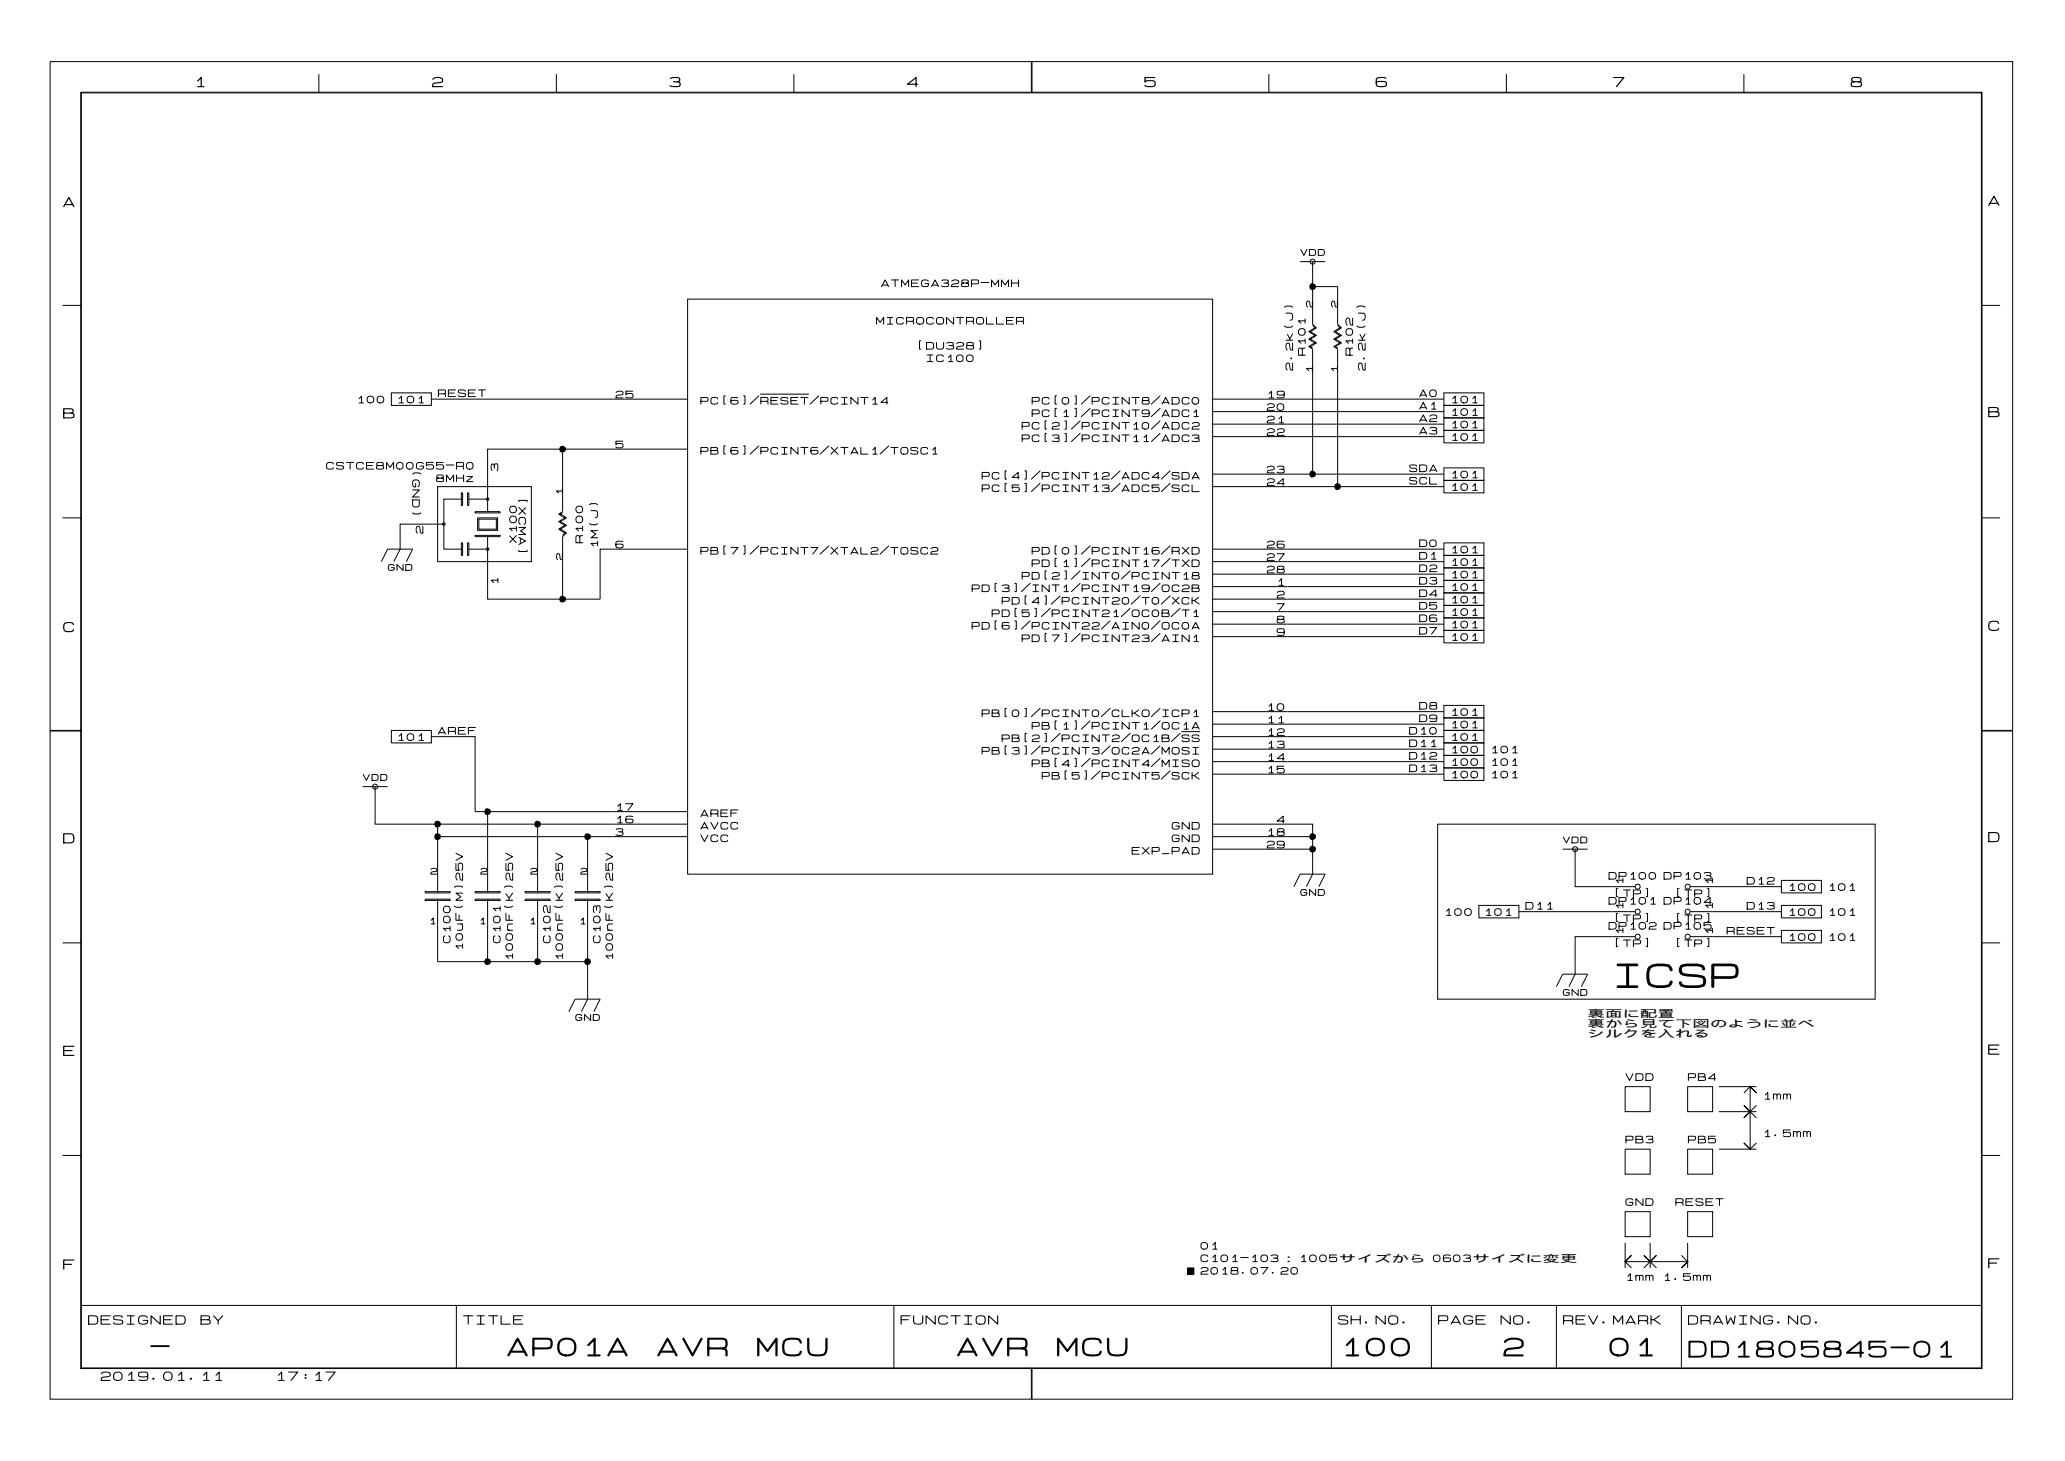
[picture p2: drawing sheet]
<svg xmlns="http://www.w3.org/2000/svg" width="297mm" height="210mm" viewBox="0 0 297 210" stroke-linecap="round" stroke-linejoin="round" font-family="sans-serif">
<g fill="none" stroke="#000" stroke-width=".14">
<path d="M7.2 8.9h282v192.1h-282zM11.6 13.3h273.2v183.3h-273.2zM11.7 13.3h273v183.2h-273zM45.8 10.6v2.7M79.9 10.6v2.7M114.1 10.6v2.7M148.2 8.9v4.4M148.3 8.9v4.4M182.3 10.6v2.7M216.4 10.6v2.7M250.6 10.6v2.7M186.8 37.6h3.6"/>
<path d="M188.6 37.6v1.8M188.6 39.4v3.6M9 43.9h2.7M56.2 56.4h5.8v1.8h-5.8zM62 57.3h.9M98.8 57.3h-35.9M98.8 43h75.4v82.6h-75.4zM109.2 56.6h7M174.2 57.3h32.4M174.2 59.1h32.4M188.6 49.1l.3 .2-.8 .5 .5 .4M188.6 48.9l.5 .4-.9 .5 .4 .2"/>
<path d="M188.6 47.3l-.5 .3 .8 .6-.8 .5 .5 .4M188.6 46.6l.5 .5-.9 .5 .9 .6-.9 .5 .4 .2M188.6 46.7l.3 .4-.3 .2M188.6 43v3.6M188.6 50.2v17.9M188.6 41.2h3.6v5.4l.5 .5-.9 .5 .9 .6-.9 .5 .9 .6-.9 .5 .4 .2M192.2 46.7l.3 .4-.9 .5 .9 .6-.9 .5 .9 .6-.9 .5 .6 .4v19.7M206.6 57.3h.8M206.6 59.1h.8M207.4 56.4h5.8v1.8h-5.8zM207.4 58.2h5.8v1.8h-5.8zM284.7 43.9h2.7"/>
<path d="M9 74.4h2.7M62.9 75.3h-5.4v3.6l-.9 1.8M62.9 75.3h.9M62.9 69.9h13.4v10.8h-13.4zM66.3 71.7h-2.5v7.2h2.5M66.3 70.8h.2v1.8h-.2zM66.3 78h.2v1.8h-.2zM67.2 70.8h.2v1.8h-.2zM67.2 78h.2v1.8h-.2zM67.4 78.9h2.7M67.4 71.7h2.7M68.3 73.5h3.6v.2h-3.6z"/>
<path d="M68.3 76.9h3.6v.2h-3.6zM68.6 74.4h2.9v1.8h-2.9zM68.8 74.6h2.5v1.4h-2.5zM70.1 73.5v-9h10.7v9l-.5 .4 .9 .5-.9 .5 .9 .6-.9 .5 .9 .6-.4 .3M80.8 64.5h18M80.8 73.7l-.3 .2 .9 .5-.9 .5 .9 .6-.9 .5 .9 .6-.6 .5v9h-10.7v-9M98.8 78.9h-12.6v7.2h-5.4M174.2 78.9h33.2M174.2 60.9h32.4M174.2 62.7h32.4M174.2 68.1h10.8M174.2 69.9h10.8"/>
<path d="M185 68.1h21.6M185 69.9h21.6M206.6 68.1h.8M206.6 69.9h.8M206.6 60.9h.8M206.6 62.7h.8M207.4 60h5.8v1.8h-5.8zM207.4 61.8h5.8v1.8h-5.8zM207.4 78h5.8v1.8h-5.8zM207.4 79.8h5.8v1.8h-5.8zM207.4 67.2h5.8v1.8h-5.8zM207.4 69h5.8v1.8h-5.8z"/>
<path d="M284.7 74.4h2.7M54.8 80.7l.9-1.8h3.6l-.9 1.8M174.2 80.7h33.2M174.2 82.5h33.2M174.2 84.3h33.2M174.2 86.1h33.2M174.2 87.9h33.2M174.2 89.7h33.2M174.2 91.5h33.2M207.4 81.6h5.8v1.8h-5.8zM207.4 83.4h5.8v1.8h-5.8zM207.4 85.2h5.8v1.8h-5.8z"/>
<path d="M207.4 87h5.8v1.8h-5.8zM207.4 88.8h5.8v1.8h-5.8zM207.4 90.6h5.8v1.8h-5.8zM7.2 105h4.5M7.2 104.9h4.5M52.1 113h3.6M53.9 113v5.4h23.3v9.9M56.2 104.9h5.8v1.8h-5.8zM62 105.8h6.3v10.8h1.8M62.9 118.4v1.8h21.5v8.1M77.2 118.4h21.6M98.8 116.6h-28.7v11.7"/>
<path d="M169.7 105.1h2.7M174.2 118.4h14.4v7.2l-.9 1.8M174.2 102.2h33.2M174.2 104h33.2M174.2 105.8h33.2M174.2 107.6h33.2M174.2 109.4h33.2M174.2 111.2h33.2M206.6 118.4h62.8v25.2h-62.8zM207.4 106.7h5.8v1.8h-5.8zM207.4 101.3h5.8v1.8h-5.8zM207.4 103.1h5.8v1.8h-5.8z"/>
<path d="M207.4 108.5h5.8v1.8h-5.8zM207.4 104.9h5.8v1.8h-5.8zM207.4 110.3h5.8v1.8h-5.8zM284.7 104.9h4.5M284.7 105h4.5M9 135.5h2.7M61.1 129.2h3.6v.2h-3.6zM61.1 128.1h3.6v.2h-3.6zM62.9 120.2v8.1M62.9 129.2v9h7.2M68.3 129.2h3.6v.2h-3.6zM68.3 128.1h3.6v.2h-3.6z"/>
<path d="M70.1 129.2v9h7.1M75.4 129.2h3.6v.2h-3.6zM75.4 128.1h3.6v.2h-3.6zM77.2 129.2v9h7.2M82.6 129.2h3.6v.2h-3.6zM82.6 128.1h3.6v.2h-3.6zM84.4 120.2h14.4M84.4 129.2v14.3l-.9 1.8M185.9 127.4l.9-1.8h3.6l-.9 1.8M188.6 120.2h-14.4M188.6 122h-14.4M212.5 130.1h5.7v1.8h-5.7z"/>
<path d="M218.2 131h16.7M224.5 122h3.6M226.3 122v5.4h8.6M234.9 134.6h-8.6v5.4l-.9 1.8M242.8 127.4h13.1M242.8 131h13.1M242.8 134.6h13.1M255.9 126.5h5.8v1.8h-5.8zM255.9 130.1h5.8v1.8h-5.8zM255.9 133.7h5.8v1.8h-5.8zM284.7 135.5h2.7M81.7 145.3l.9-1.8h3.6l-.9 1.8"/>
<path d="M223.6 141.8l.9-1.8h3.6l-.9 1.8M233.5 156.1h3.6v3.6h-3.6zM242.5 156.1h3.6v3.6h-3.6zM247 156.1h5.3M247 159.7h5.3M250.6 157l.8-.9 .9 .9-.9-.9v3.6l-.8-.9 .8 .9 .9-.9M9 166h2.7M233.5 165.1h3.6v3.6h-3.6zM233.5 174.1h3.6v3.6h-3.6zM233.5 178.6v3.6M237.1 178.6v3.6M242.5 174.1h3.6v3.6h-3.6z"/>
<path d="M242.5 165.1h3.6v3.6h-3.6zM242.5 178.6v3.6M247 165.1h5.3M252.3 160.6l-.9-.9-.8 .9 .8-.9v5.4l-.8-.9 .8 .9 .9-.9M284.7 166h2.7M11.7 187.6h273M65.6 187.6v8.9M128.4 187.6v8.9M148.2 196.5v4.5M148.3 196.5v4.5M170.6 182.2h.9v.9h-.9zM191.3 187.6v8.9"/>
<path d="M205.7 187.6v8.9M223.6 187.6v8.9M234.4 182.2l-.9-.9 .9-.9-.9 .9h3.6l-.9-.9 .9 .9-.9 .9M241.6 187.6v8.9M241.6 180.4l.9 .9-.9 .9 .9-.9h-5.4l.9-.9-.9 .9 .9 .9"/>
<circle cx="188.6" cy="37.6" r=".36"/>
<circle cx="63.8" cy="75.3" r=".18"/>
<circle cx="70.1" cy="78.9" r=".18"/>
<circle cx="70.1" cy="71.7" r=".18"/>
<circle cx="53.9" cy="113" r=".36"/>
<circle cx="226.3" cy="122" r=".36"/>
<circle cx="235.3" cy="131" r=".36"/>
<circle cx="235.3" cy="127.4" r=".36"/>
<circle cx="235.3" cy="134.6" r=".36"/>
<circle cx="242.5" cy="131" r=".36"/>
<circle cx="242.5" cy="127.4" r=".36"/>
<circle cx="242.5" cy="134.6" r=".36"/>
</g>
<g fill="#000">
<path d="M188.3 40.8l.3-.1 .4 .2 .1 .3-.1 .3-.5 .2-.2-.1-.2-.3v-.3zM80.5 64.1l.3-.1 .4 .2 .1 .3-.1 .3-.4 .2-.3-.1-.1-.2v-.3zM188.3 67.7l.3-.1 .4 .2 .1 .3-.1 .3-.5 .2-.2-.1-.2-.2v-.4zM191.9 69.5l.3-.1 .4 .2 .1 .3-.1 .3-.5 .2-.3-.1-.1-.3v-.3zM80.5 85.7l.3-.1 .4 .2 .1 .3-.1 .3-.4 .2-.3-.1-.1-.3v-.3zM62.6 118l.3-.1 .4 .2 .1 .3-.2 .3-.4 .2-.3-.1-.1-.3v-.3zM69.8 116.2l.2-.1 .5 .2 .1 .3-.2 .3-.4 .2-.3-.1-.1-.3v-.3zM76.9 118l.3-.1 .4 .2 .1 .3-.1 .3-.4 .2-.3-.1-.1-.3v-.3zM62.6 119.8l.3-.1 .4 .2 .1 .3-.2 .3-.4 .2-.3-.1-.1-.3v-.3zM69.8 137.7h.2l.5 .2 .1 .3-.2 .3-.4 .2-.3-.1-.1-.3v-.3zM76.9 137.7h.3l.4 .2 .1 .3-.1 .3-.4 .2-.3-.1-.1-.3v-.3zM84.1 119.8l.3-.1 .4 .2 .1 .3-.1 .3-.4 .2-.3-.1-.1-.3v-.3z"/>
<path d="M84.1 137.7h.3l.4 .2 .1 .3-.1 .3-.4 .2-.3-.1-.1-.3v-.3zM188.3 119.8l.3-.1 .4 .2 .1 .3-.1 .3-.5 .2-.2-.1-.2-.3v-.3zM188.3 121.6l.3-.1 .4 .2 .1 .3-.1 .3-.5 .2-.2-.1-.2-.3v-.3zM170.6 182.2h.9v.9h-.9z"/>
</g>
<text font-size="4.7" x="231.7" y="142.6">ICSP</text>
<g font-size="3.6">
<text x="72.8" y="195.4">AP01A</text>
<text x="94.3" y="195.4">AVR</text>
<text x="108.7" y="195.4">MCU</text>
<text x="137.4" y="195.4">AVR</text>
<text x="151.7" y="195.4">MCU</text>
<text x="192.5" y="195.4">100</text>
<text x="215.8" y="195.4">2</text>
<text x="231.1" y="195.4">01</text>
</g>
<g font-size="3.2">
<text x="21.6" y="195.3">-</text>
<text x="242.5" y="195.5">DD1805845-01</text>
</g>
<g font-size="2">
<text x="27.9" y="12.8">1</text>
<text x="62" y="12.8">2</text>
<text x="96.1" y="12.8">3</text>
<text x="130.2" y="12.8">4</text>
<text x="164.3" y="12.8">5</text>
<text x="197.6" y="12.8">6</text>
<text x="231.7" y="12.8">7</text>
<text x="265.8" y="12.8">8</text>
<text x="285.6" y="29.8">A</text>
<text x="9" y="30">A</text>
<text x="9" y="60.4">B</text>
<text x="285.6" y="60.2">B</text>
<text x="9" y="91.1">C</text>
<text x="285.6" y="90.9">C</text>
<text x="9" y="121.4">D</text>
<text x="285.6" y="121.3">D</text>
<text x="9" y="152">E</text>
<text x="285.6" y="151.8">E</text>
<text x="9" y="182.7">F</text>
<text x="285.6" y="182.5">F</text>
</g>
<g font-size="1.8">
<text x="12.6" y="190.6">DESIGNED</text>
<text x="28.7" y="190.6">BY</text>
<text x="66.5" y="190.6">TITLE</text>
<text x="129.3" y="190.6">FUNCTION</text>
<text x="192.2" y="190.6">SH.NO.</text>
<text x="206.6" y="190.6">PAGE</text>
<text x="215.5" y="190.6">NO.</text>
<text x="224.5" y="190.6">REV.MARK</text>
<text x="242.5" y="190.6">DRAWING.NO.</text>
<text x="14.4" y="198.6">2019.01.11</text>
<text x="39.5" y="198.6">17:17</text>
</g>
<g font-size="1.4">
<text x="126.5" y="41.4">ATMEGA328P-MMH</text>
<text x="125.8" y="46.8">MICROCONTROLLER</text>
<text x="131.6" y="50.4">[DU328]</text>
<text x="133" y="52.2">IC100</text>
<text x="186" y="53.3" transform="rotate(-90 186 53.3)">2.2k(J)</text>
<text x="187.8" y="51.1" transform="rotate(-90 187.8 51.1)">R101</text>
<text x="194.6" y="51.1" transform="rotate(-90 194.6 51.1)">R102</text>
<text x="196.4" y="53.3" transform="rotate(-90 196.4 53.3)">2.2k(J)</text>
<text x="51.2" y="58.1">100</text>
<text x="56.9" y="58.1">101</text>
<text x="62.9" y="57.2">RESET</text>
<text x="88.4" y="57.4">25</text>
<text x="100.6" y="58.3">PC[6]/RESET/PCINT14</text>
<text x="148.2" y="58.3">PC[0]/PCINT8/ADC0</text>
<text x="181.9" y="57.4">19</text>
<text x="181.9" y="59.2">20</text>
<text x="203.9" y="57.2">A0</text>
<text x="203.9" y="59">A1</text>
<text x="208.3" y="58.1">101</text>
<text x="208.3" y="59.9">101</text>
<text x="88.4" y="64.6">5</text>
<text x="100.6" y="65.5">PB[6]/PCINT6/XTAL1/TOSC1</text>
<text x="146.7" y="61.9">PC[2]/PCINT10/ADC2</text>
<text x="146.7" y="63.7">PC[3]/PCINT11/ADC3</text>
<text x="148.2" y="60.1">PC[1]/PCINT9/ADC1</text>
<text x="181.9" y="61">21</text>
<text x="181.9" y="62.8">22</text>
<text x="203.9" y="60.8">A2</text>
<text x="203.9" y="62.6">A3</text>
<text x="208.3" y="61.7">101</text>
<text x="208.3" y="63.5">101</text>
<text x="46.8" y="67.7">CSTCE8M00G55-R0</text>
<text x="59" y="67.4" transform="rotate(90 59 67.4)">(GND)</text>
<text x="62.6" y="69.4">8MHz</text>
<text x="71.8" y="67.8" transform="rotate(-90 71.8 67.8)">3</text>
<text x="74.3" y="71.4" transform="rotate(90 74.3 71.4)">[XCMA]</text>
<text x="141" y="69.1">PC[4]/PCINT12/ADC4/SDA</text>
<text x="141" y="70.9">PC[5]/PCINT13/ADC5/SCL</text>
<text x="181.9" y="68.2">23</text>
<text x="181.9" y="70">24</text>
<text x="202.4" y="68">SDA</text>
<text x="202.4" y="69.8">SCL</text>
<text x="208.3" y="68.9">101</text>
<text x="208.3" y="70.7">101</text>
<text x="61" y="76.7" transform="rotate(-90 61 76.7)">2</text>
<text x="74.4" y="78.1" transform="rotate(-90 74.4 78.1)">X100</text>
<text x="84" y="78.1" transform="rotate(-90 84 78.1)">R100</text>
<text x="86.1" y="78.8" transform="rotate(-90 86.1 78.8)">1M(J)</text>
<text x="88.4" y="79">6</text>
<text x="100.6" y="79.9">PB[7]/PCINT7/XTAL2/TOSC2</text>
<text x="146.7" y="83.5">PD[2]/INT0/PCINT18</text>
<text x="148.2" y="79.9">PD[0]/PCINT16/RXD</text>
<text x="148.2" y="81.7">PD[1]/PCINT17/TXD</text>
<text x="181.9" y="79">26</text>
<text x="181.9" y="80.8">27</text>
<text x="181.9" y="82.6">28</text>
<text x="203.9" y="78.8">D0</text>
<text x="203.9" y="80.6">D1</text>
<text x="203.9" y="82.4">D2</text>
<text x="208.3" y="79.7">101</text>
<text x="208.3" y="81.5">101</text>
<text x="208.3" y="83.3">101</text>
<text x="71.8" y="84.1" transform="rotate(-90 71.8 84.1)">1</text>
<text x="139.6" y="85.3">PD[3]/INT1/PCINT19/OC2B</text>
<text x="142.4" y="88.8">PD[5]/PCINT21/OC0B/T1</text>
<text x="143.9" y="87">PD[4]/PCINT20/T0/XCK</text>
<text x="183.4" y="84.4">1</text>
<text x="183.4" y="86.1">2</text>
<text x="183.4" y="87.9">7</text>
<text x="183.4" y="89.7">8</text>
<text x="203.9" y="84.2">D3</text>
<text x="203.9" y="86">D4</text>
<text x="203.9" y="87.8">D5</text>
<text x="203.9" y="89.6">D6</text>
<text x="208.3" y="85.1">101</text>
<text x="208.3" y="86.9">101</text>
<text x="208.3" y="88.7">101</text>
<text x="139.6" y="90.6">PD[6]/PCINT22/AIN0/OC0A</text>
<text x="146.7" y="92.4">PD[7]/PCINT23/AIN1</text>
<text x="183.4" y="91.5">9</text>
<text x="203.9" y="91.4">D7</text>
<text x="208.3" y="90.5">101</text>
<text x="208.3" y="92.3">101</text>
<text x="56.9" y="106.6">101</text>
<text x="62.9" y="105.7">AREF</text>
<text x="141" y="103.2">PB[0]/PCINT0/CLKO/ICP1</text>
<text x="143.9" y="106.8">PB[2]/PCINT2/OC1B/SS</text>
<text x="148.2" y="105">PB[1]/PCINT1/OC1A</text>
<text x="181.9" y="102.3">10</text>
<text x="181.9" y="104.1">11</text>
<text x="181.9" y="105.9">12</text>
<text x="181.9" y="107.7">13</text>
<text x="202.4" y="107.5">D11</text>
<text x="202.4" y="105.7">D10</text>
<text x="203.9" y="102.1">D8</text>
<text x="203.9" y="103.9">D9</text>
<text x="208.3" y="103">101</text>
<text x="208.3" y="104.8">101</text>
<text x="208.3" y="106.6">101</text>
<text x="141" y="108.6">PB[3]/PCINT3/OC2A/MOSI</text>
<text x="148.2" y="110.4">PB[4]/PCINT4/MISO</text>
<text x="149.6" y="112.2">PB[5]/PCINT5/SCK</text>
<text x="181.9" y="109.5">14</text>
<text x="181.9" y="111.3">15</text>
<text x="202.4" y="109.3">D12</text>
<text x="202.4" y="111.1">D13</text>
<text x="208.3" y="108.4">100</text>
<text x="208.3" y="110.2">100</text>
<text x="208.3" y="112">100</text>
<text x="214.1" y="108.4">101</text>
<text x="214.1" y="110.2">101</text>
<text x="214.1" y="112">101</text>
<text x="88.4" y="116.7">17</text>
<text x="88.4" y="118.5">16</text>
<text x="100.6" y="117.6">AREF</text>
<text x="100.6" y="119.4">AVCC</text>
<text x="168.3" y="119.4">GND</text>
<text x="183.4" y="118.5">4</text>
<text x="88.4" y="120.3">3</text>
<text x="100.6" y="121.2">VCC</text>
<text x="162.5" y="123">EXP_PAD</text>
<text x="168.3" y="121.2">GND</text>
<text x="181.9" y="120.3">18</text>
<text x="181.9" y="122.1">29</text>
<text x="207.4" y="131.8">100</text>
<text x="213.2" y="131.8">101</text>
<text x="219.1" y="130.9">D11</text>
<text x="231.1" y="126.6">DP100 DP103</text>
<text x="231.1" y="130.1">DP101 DP104</text>
<text x="231.7" y="129.1">[TP]</text>
<text x="233.4" y="130.8" transform="rotate(-90 233.4 130.8)">1</text>
<text x="233.4" y="127.2" transform="rotate(-90 233.4 127.2)">1</text>
<text x="240.5" y="129.1">[TP]</text>
<text x="246.3" y="130.8" transform="rotate(-90 246.3 130.8)">1</text>
<text x="246.3" y="127.2" transform="rotate(-90 246.3 127.2)">1</text>
<text x="250.9" y="127.3">D12</text>
<text x="250.9" y="130.9">D13</text>
<text x="256.8" y="128.2">100</text>
<text x="256.8" y="131.8">100</text>
<text x="262.6" y="128.2">101</text>
<text x="262.6" y="131.8">101</text>
<text x="64.9" y="135.6" transform="rotate(-90 64.9 135.6)">C100</text>
<text x="66.7" y="136.6" transform="rotate(-90 66.7 136.6)">10uF(M)25V</text>
<text x="72.1" y="135.6" transform="rotate(-90 72.1 135.6)">C101</text>
<text x="79.3" y="135.6" transform="rotate(-90 79.3 135.6)">C102</text>
<text x="86.5" y="135.6" transform="rotate(-90 86.5 135.6)">C103</text>
<text x="231.1" y="133.7">DP102 DP105</text>
<text x="231.7" y="132.7">[TP]</text>
<text x="231.7" y="136.3">[TP]</text>
<text x="233.4" y="134.4" transform="rotate(-90 233.4 134.4)">1</text>
<text x="240.5" y="132.7">[TP]</text>
<text x="240.5" y="136.3">[TP]</text>
<text x="246.3" y="134.4" transform="rotate(-90 246.3 134.4)">1</text>
<text x="248" y="134.5">RESET</text>
<text x="256.8" y="135.4">100</text>
<text x="262.6" y="135.4">101</text>
<text x="73.9" y="138.1" transform="rotate(-90 73.9 138.1)">100nF(K)25V</text>
<text x="81.1" y="138.1" transform="rotate(-90 81.1 138.1)">100nF(K)25V</text>
<text x="88.3" y="138.1" transform="rotate(-90 88.3 138.1)">100nF(K)25V</text>
<text x="228.1" y="146.1">裏面に配置</text>
<text x="228.1" y="147.5">裏から見て下図のように並べ</text>
<text x="228.1" y="148.9">シルクを入れる</text>
<text x="233.5" y="155.5">VDD</text>
<text x="242.5" y="155.5">PB4</text>
<text x="253.2" y="158.2">1mm</text>
<text x="233.5" y="164.5">PB3</text>
<text x="242.5" y="164.5">PB5</text>
<text x="253.2" y="163.6">1.5mm</text>
<text x="233.5" y="173.4">GND</text>
<text x="240.7" y="173.4">RESET</text>
<text x="172.4" y="179.7">01</text>
<text x="172.4" y="183.3">2018.07.20</text>
<text x="172.4" y="181.5">C101-103：1005サイズから 0603サイズに変更</text>
<text x="233.5" y="184.2">1mm</text>
<text x="238.9" y="184.2">1.5mm</text>
</g>
<g font-size="1.3">
<text x="186.8" y="36.9">VDD</text>
<text x="188.8" y="44.2" transform="rotate(-90 188.8 44.2)">2</text>
<text x="192.4" y="44.2" transform="rotate(-90 192.4 44.2)">2</text>
<text x="188.8" y="53.6" transform="rotate(-90 188.8 53.6)">1</text>
<text x="192.4" y="53.6" transform="rotate(-90 192.4 53.6)">1</text>
<text x="81" y="71.2" transform="rotate(-90 81 71.2)">1</text>
<text x="55.7" y="82.2">GND</text>
<text x="81" y="80.5" transform="rotate(-90 81 80.5)">2</text>
<text x="52.1" y="112.3">VDD</text>
<text x="61.8" y="125.8">2</text>
<text x="69" y="125.8">2</text>
<text x="76.2" y="125.8">2</text>
<text x="83.3" y="125.8">2</text>
<text x="224.5" y="121.3">VDD</text>
<text x="186.8" y="128.9">GND</text>
<text x="61.6" y="133">1</text>
<text x="68.8" y="133">1</text>
<text x="76" y="133">1</text>
<text x="83.2" y="133">1</text>
<text x="224.5" y="143.2">GND</text>
<text x="82.6" y="146.8">GND</text>
</g>
</svg>
